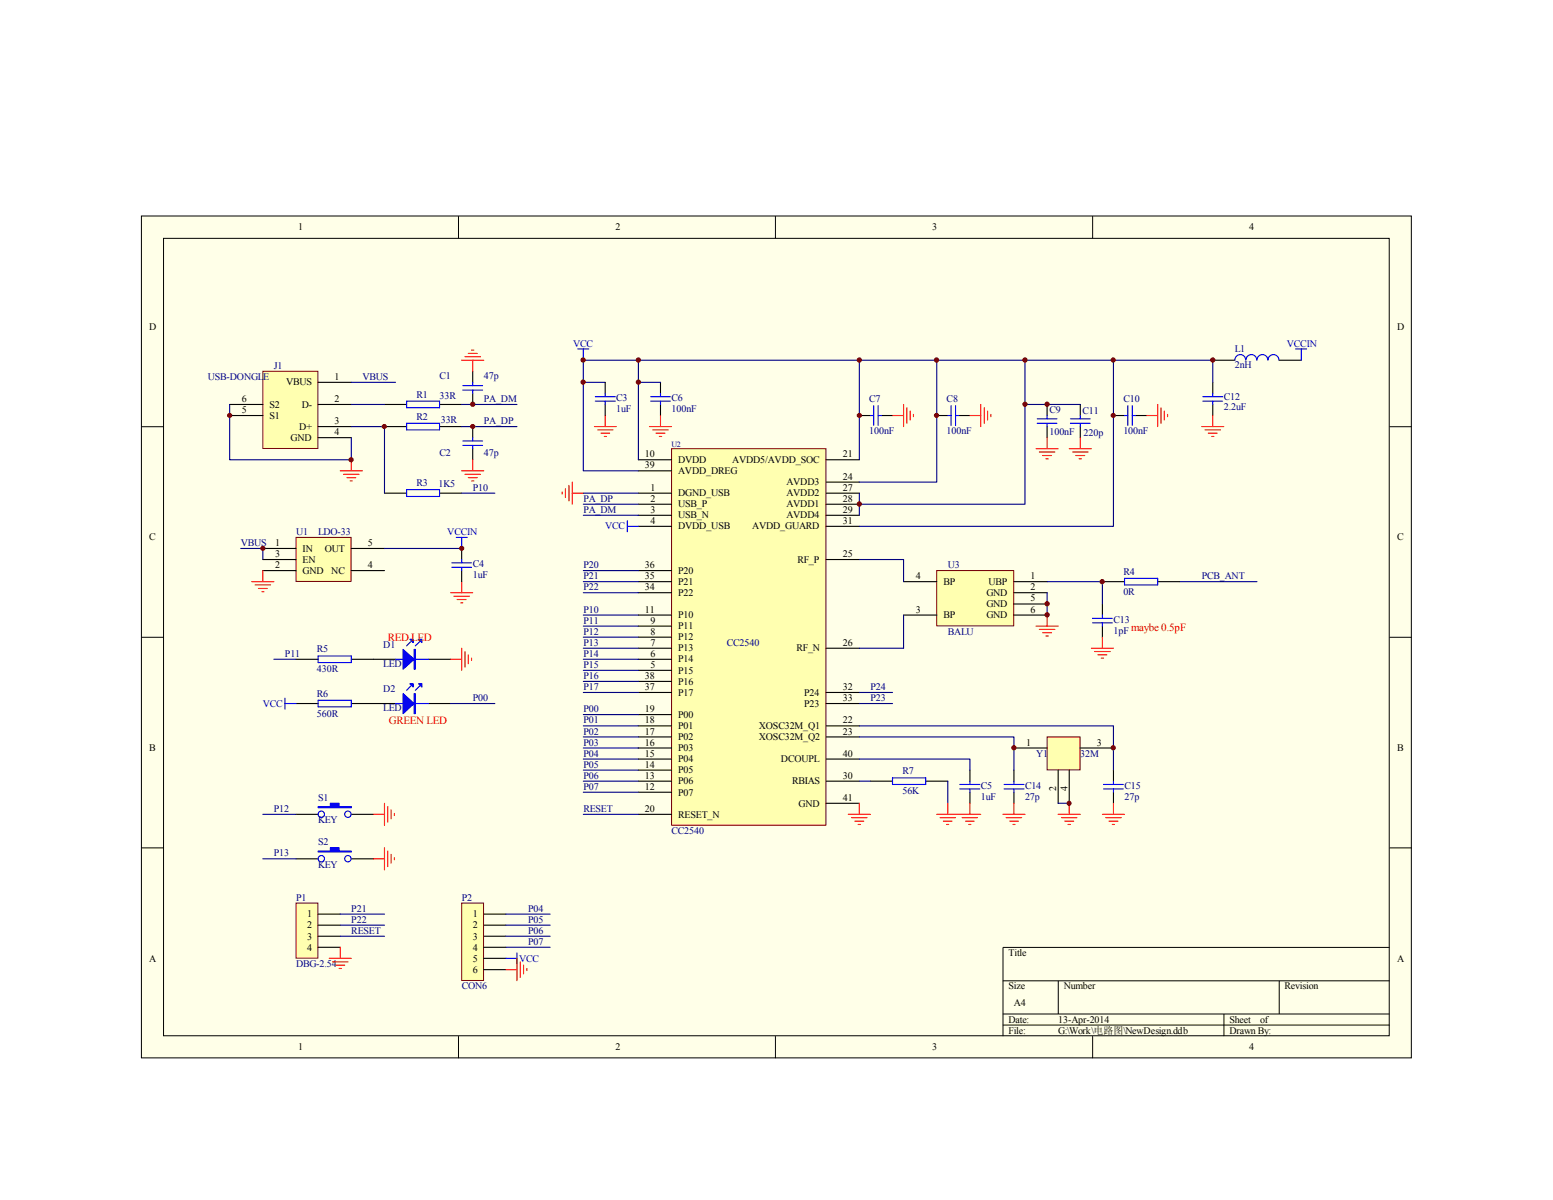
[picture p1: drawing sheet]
<svg xmlns="http://www.w3.org/2000/svg" width="279mm" height="216mm" viewBox="0 0 279 216" stroke-linecap="round" stroke-linejoin="round" font-family="sans-serif">
<path d="M25.4 38.9h228.5v151.4h-228.5z" fill="#ffffe8"/>
<g fill="none" stroke="#000" stroke-width=".18">
<path d="M25.4 38.9h228.5v151.4h-228.5zM82.5 38.9v4M139.5 38.9v4M196.6 38.9v4M29.4 42.9h220.5v143.5h-220.5zM25.5 76.8h3.9M250 76.8h4M25.5 114.7h3.9M250 114.7h4M25.5 152.5h3.9M250 152.5h4M180.4 176.5h69.6"/>
<path d="M190.4 176.5v5.9M230.1 176.5v5.9M250 170.5h-69.6v15.9M82.5 186.4v4M139.5 186.4v4M180.4 182.4h69.6M180.4 184.4h69.6M196.6 186.4v4M220.2 182.4v4"/>
</g>
<path d="M120.9 80.8h27.7v67.7h-27.7z" fill="#ffffb0"/>
<path d="M120.8 80.7h27.8v67.8h-27.8z" fill="none" stroke="#800000" stroke-width=".18"/>
<g fill="none" stroke="#000" stroke-width=".2">
<path d="M85 66.8v2M85 70.8v2M118.8 68.8v2M118.8 72.8v2M154.6 74.8h2M158.6 74.8h2M168.5 74.8h2M172.5 74.8h2M188.4 72.8v2M188.4 76.8v1.9M194.4 72.8v2M194.4 76.8v1.9"/>
<path d="M200.3 74.8h2M204.3 74.8h2M218.2 64.8h4M218.2 68.8v2M218.2 72.8v2M230.1 64.8h4M114.9 82.7h5.9M114.9 84.7h5.9M114.9 88.7h5.9M114.9 90.7h5.9M114.9 92.7h5.9M114.9 94.7h5.9"/>
<path d="M148.6 82.7h6M148.6 88.7h6M148.6 90.7h6M148.6 92.7h6M148.6 94.7h6M148.6 86.7h6M114.9 102.7h5.9M114.9 104.6h5.9M114.9 106.6h5.9M114.9 110.7h5.9M114.9 112.6h5.9M114.9 114.6h5.9"/>
<path d="M114.9 116.6h5.9M114.9 118.6h5.9M148.6 116.6h6M148.6 100.7h6M198.3 108.7v2M198.3 112.6v2M114.9 120.6h5.9M114.9 122.6h5.9M114.9 124.6h5.9M114.9 128.6h5.9M114.9 130.6h5.9M114.9 132.6h5.9"/>
<path d="M114.9 134.6h5.9M114.9 136.6h5.9M114.9 138.6h5.9M148.6 124.6h6M148.6 130.6h6M148.6 132.6h6M148.6 136.6h6M148.6 126.6h6M174.5 138.6v1.9M182.4 138.6v1.9M200.3 138.6v1.9M114.9 140.5h5.9"/>
<path d="M114.9 142.5h5.9M114.9 146.5h5.9M148.6 140.5h6M148.6 144.5h6M156.6 140.5h4M166.5 140.5h4M174.5 142.5v2M182.4 142.5v2M200.3 142.5v2"/>
</g>
<g fill="none" stroke="#000080" stroke-width=".2">
<path d="M104.9 68.8h4M114.9 68.8h3.9M114.9 64.8v17.9M154.6 64.8v17.9M168.5 64.8v21.9h-13.9M184.4 64.8v25.9h-29.8M184.4 72.8h10M200.3 64.8v29.9h-45.7M218.2 68.8v-4h-113.3v19.9h10M104.9 88.7h10M104.9 90.7h10M104.9 92.7h10"/>
<path d="M154.6 88.7v4M104.9 102.7h10M104.9 104.6h10M104.9 106.6h10M104.9 110.7h10M104.9 112.6h10M104.9 114.6h10M104.9 116.6h10M104.9 118.6h10M154.6 116.6h8M154.6 100.7h8M104.9 120.6h10"/>
<path d="M104.9 122.6h10M104.9 124.6h10M104.9 128.6h10M104.9 130.6h10M104.9 132.6h10M104.9 134.6h10M104.9 136.6h10M104.9 138.6h10M154.6 136.6h19.9v2M104.9 140.5h10M104.9 142.5h10M104.9 146.5h10"/>
<path d="M154.6 140.5h2M170.5 140.5v4"/>
</g>
<g fill="none" stroke="#00f" stroke-width=".2">
<path d="M83.3 69.4h3.5M83.3 70.2h3.5M85 68.8v.6M85 70.2v.6M103.9 62.8h2M104.9 62.8v2M117.1 71.4h3.5M117.1 72.2h3.5M118.8 70.8v.6M118.8 72.2v.6M156.6 74.8h.6M157.2 73v3.5"/>
<path d="M158 74.8h.6M158 73v3.5M170.5 74.8h.6M171.1 73v3.5M171.9 74.8h.6M171.9 73v3.5M186.6 76.2h3.6M186.6 75.4h3.6M188.4 74.8v.6M188.4 76.2v.6M192.6 76.2h3.5M192.6 75.4h3.5"/>
<path d="M194.4 74.8v.6M194.4 76.2v.6M202.3 74.8h.6M202.9 73v3.5M203.7 74.8h.6M203.7 73v3.5M216.4 71.4h3.6M216.4 72.2h3.6M218.2 70.8v.6M218.2 72.2v.6M222.2 64.8a.97 .97 0 0 1 .9-1 .97 .97 0 0 1 1 1M224.2 64.8a.97 .97 0 0 1 .9-1 .97 .97 0 0 1 1 1"/>
<path d="M226.1 64.8a.97 .97 0 0 1 1-1 .97 .97 0 0 1 1 1M228.1 64.8a.97 .97 0 0 1 1-1 .97 .97 0 0 1 1 1M112.9 93.7v2M112.9 94.7h2M196.6 112.1h3.5M196.6 111.3h3.5M198.3 110.7v.6M198.3 112.1v.5M160.6 140h5.9v1.1h-5.9zM172.7 141.1h3.6M172.7 141.9h3.6M174.5 140.5v.6"/>
<path d="M174.5 141.9v.6M180.6 141.1h3.6M180.6 141.9h3.6M182.4 140.5v.6M182.4 141.9v.6M198.5 141.1h3.6M198.5 141.9h3.6M200.3 140.5v.6M200.3 141.9v.6"/>
</g>
<g fill="none" stroke="#f00" stroke-width=".2">
<path d="M106.9 76.8h4M107.5 77.3h2.8M108.1 77.9h1.6M108.7 78.5h.4M108.9 74.8v2M116.8 76.8h4M117.4 77.3h2.8M118 77.9h1.6M118.6 78.5h.4M118.8 74.8v2M160.6 74.8h2M162.6 72.8v4"/>
<path d="M163.2 73.4v2.8M163.7 74v1.6M164.3 74.5v.5M174.5 74.8h1.9M176.4 72.8v4M177.1 73.4v2.8M177.7 74v1.6M178.3 74.5v.5M188.4 78.7v2M194.4 78.7v2M206.3 74.8h2M208.3 72.8v4"/>
<path d="M208.9 73.4v2.8M209.5 74v1.6M210.1 74.5v.5M216.2 76.8h4M216.8 77.3h2.8M217.4 77.9h1.6M218 78.5h.4M218.2 74.8v2M101.1 88.5v.4M101.7 87.9v1.6M102.4 87.3v2.8M103 86.7v4"/>
<path d="M103 88.7h1.9M186.4 80.7h4M187 81.3h2.8M187.6 82h1.6M188.2 82.6h.4M192.4 80.7h3.9M193 81.3h2.7M193.5 82h1.7M194.1 82.6h.5M152.6 146.5h4M153.2 147.1h2.8M153.8 147.7h1.6"/>
<path d="M154.4 148.3h.4M154.6 144.5v2M168.5 146.5h7.9M169.1 147.1h2.8M169.7 147.7h1.6M170.3 148.3h.4M170.5 144.5v2M173.1 147.1h2.8M173.7 147.7h1.6M174.3 148.3h.4M174.5 144.5v2M180.4 146.5h4"/>
<path d="M181 147.1h2.8M181.7 147.7h1.5M182.2 148.3h.4M182.4 144.5v2M198.3 146.5h4M198.9 147.1h2.8M199.5 147.7h1.6M200.1 148.3h.4M200.3 144.5v2"/>
</g>
<path d="M188.4 132.6h5.9v5.9h-5.9z" fill="#ffffb0"/>
<path d="M188.4 132.6h5.9v5.9h-5.9z" fill="none" stroke="#800000" stroke-width=".18"/>
<path d="M182.4 134.6h6M190.4 138.6v5.9M192.4 138.6v5.9M194.4 134.6h5.9" fill="none" stroke="#000" stroke-width=".2"/>
<path d="M212.2 104.6h13.9M154.6 132.6h27.8v6M154.6 130.6h45.7v8M190.4 144.5h2" fill="none" stroke="#000080" stroke-width=".2"/>
<path d="M186.4 112.6h4M187 113.2h2.8M187.6 113.8h1.6M188.2 114.4h.4M188.4 110.7v1.9M190.4 146.5h4M191 147.1h2.8M191.6 147.7h1.6M192.2 148.3h.4M192.4 144.5v2" fill="none" stroke="#f00" stroke-width=".2"/>
<g fill="#800000" stroke="#800000" stroke-width=".18">
<circle cx="114.9" cy="64.8" r=".38"/>
<circle cx="200.3" cy="64.8" r=".38"/>
<circle cx="154.6" cy="64.8" r=".38"/>
<circle cx="168.5" cy="64.8" r=".38"/>
<circle cx="184.4" cy="64.8" r=".38"/>
<circle cx="184.4" cy="72.7" r=".38"/>
<circle cx="104.9" cy="68.7" r=".38"/>
<circle cx="114.9" cy="68.7" r=".38"/>
</g>
<path d="M53.3 96.7h9.9v7.9h-9.9z" fill="#ffffb0"/>
<path d="M53.3 96.7h9.9v7.9h-9.9z" fill="none" stroke="#800000" stroke-width=".18"/>
<g fill="none" stroke="#000" stroke-width=".2">
<path d="M47.3 98.7h6M63.2 98.7h6M83.1 98.7v2M47.3 100.7h6M47.3 102.7h6M53.3 118.6h3.9M63.2 102.7h6M63.2 118.6h8M77.1 118.6h4M83.1 102.7v1.9M53.3 126.6h3.9M63.2 126.6h8"/>
<path d="M77.1 126.6h4M53.3 146.5h3.9M53.3 154.5h3.9M63.2 146.5h4M63.2 154.5h4"/>
</g>
<g fill="none" stroke="#f00" stroke-width=".2">
<path d="M45.3 104.6h4M45.9 105.2h2.8M46.5 105.9h1.6M47.1 106.5h.4M47.3 102.7v1.9M81.1 106.6h3.9M81.1 118.6h2M81.7 107.3h2.8M82.3 107.9h1.6M82.9 108.5h.4M83.1 104.6v2M83.1 116.6v4"/>
<path d="M83.7 117.2v2.8M84.2 117.8v1.6M84.8 118.4v.4M67.2 146.5h2M67.2 154.5h2M69.2 144.5v4M69.2 152.5v4M69.8 145.1v2.8M69.8 153.1v2.8M70.4 145.7v1.6M70.4 153.7v1.6M71 146.3v.4"/>
<path d="M71 154.3v.4"/>
</g>
<path d="M43.3 98.7h4v2M69.2 98.7h13.9M49.3 118.6h4M81.1 126.6h7.9M47.3 146.5h6M47.3 154.5h6" fill="none" stroke="#000080" stroke-width=".2"/>
<g fill="none" stroke="#00f" stroke-width=".2">
<path d="M82.1 96.7h2M83.1 96.7v2M57.2 118h6v1.2h-6zM71.2 118.6h5.9M73.9 115.4l-.7 .8M75.5 115.4l-.8 .8M81.3 101.3h3.5M81.3 102.1h3.5M83.1 100.7v.6M83.1 102.1v.6M51.3 126.6h2M51.3 125.6v2"/>
<path d="M57.2 126h6v1.2h-6zM71.2 126.6h5.9M73.9 123.4l-.7 .8M75.5 123.4l-.8 .8"/>
<circle cx="57.8" cy="154.5" r=".57"/>
<circle cx="57.8" cy="146.5" r=".57"/>
<circle cx="62.6" cy="154.5" r=".57"/>
<circle cx="62.6" cy="146.5" r=".57"/>
</g>
<g fill="#00f" stroke="#00f" stroke-width=".2">
<path d="M72.5 116.8l2 1.8-2 1.8z"/>
<path d="M75.3 115h.6v.6z"/>
<path d="M73.7 115h.6v.6z"/>
<path d="M72.5 124.8l2 1.8-2 1.8z"/>
<path d="M75.3 123h.6v.6z"/>
<path d="M73.7 123h.6v.6z"/>
<path d="M57.2 145.1h2.2v-.6h1.6v.6h2.2v.2h-6z" fill-rule="evenodd"/>
<path d="M74.5 116.8h.2v3.6h-.2z" fill-rule="evenodd"/>
<path d="M74.5 124.8h.2v3.6h-.2z" fill-rule="evenodd"/>
<path d="M57.2 153.1h2.2v-.6h1.6v.6h2.2v.2h-6z" fill-rule="evenodd"/>
</g>
<path d="M53.3 162.5h3.9v9.9h-3.9z" fill="#ffffb0"/>
<path d="M53.3 162.5h3.9v9.9h-3.9z" fill="none" stroke="#800000" stroke-width=".18"/>
<path d="M57.2 164.5h4M57.2 166.5h4M57.2 168.4h4M57.2 170.4h4" fill="none" stroke="#000" stroke-width=".2"/>
<path d="M61.2 164.5h8M61.2 166.5h8M61.2 168.4h8" fill="none" stroke="#000080" stroke-width=".2"/>
<path d="M59.2 172.4h4M59.8 173.1h2.8M60.4 173.7h1.6M61 174.2h.4M61.2 170.4v2" fill="none" stroke="#f00" stroke-width=".2"/>
<path d="M47.3 66.8h9.9v13.9h-9.9z" fill="#ffffb0"/>
<path d="M47.3 66.8h9.9v13.9h-9.9z" fill="none" stroke="#800000" stroke-width=".18"/>
<g fill="none" stroke="#000" stroke-width=".2">
<path d="M41.3 72.8h6M41.3 74.8h6M57.2 68.8h6M57.2 72.8h6M57.2 76.8h6M57.2 78.7h6M69.2 72.8h4M69.2 76.8h4M79.1 72.8h4M79.1 76.8h4M85 76.8v1.9M108.9 68.8v2"/>
<path d="M108.9 72.8v2M69.2 88.7h4M79.1 88.7h4M85 80.7v2"/>
</g>
<g fill="none" stroke="#f00" stroke-width=".2">
<path d="M83.1 64.8h3.9M83.7 64.2h2.7M84.2 63.6h1.7M84.8 63h.5M85 64.8v2M61.2 84.7h4M61.8 85.3h2.8M62.4 85.9h1.6M63 86.5h.4M63.2 82.7v2M83.1 84.7h3.9M83.7 85.3h2.7"/>
<path d="M84.2 85.9h1.7M84.8 86.5h.5M85 82.7v2"/>
</g>
<path d="M41.3 72.8v9.9h21.9v-4M63.2 68.8h8M63.2 72.8h6M63.2 76.8h6v11.9M83.1 72.8h9.9M83.1 76.8h9.9M83.1 88.7h5.9" fill="none" stroke="#000080" stroke-width=".2"/>
<g fill="#800000" stroke="#800000" stroke-width=".18">
<circle cx="63.2" cy="82.7" r=".38"/>
<circle cx="154.6" cy="90.7" r=".38"/>
<circle cx="218.2" cy="64.8" r=".38"/>
<circle cx="154.6" cy="74.7" r=".37"/>
<circle cx="168.5" cy="74.7" r=".37"/>
<circle cx="188.4" cy="72.7" r=".38"/>
<circle cx="200.3" cy="74.7" r=".37"/>
<circle cx="182.4" cy="134.5" r=".38"/>
<circle cx="200.3" cy="134.5" r=".38"/>
<circle cx="192.3" cy="144.5" r=".37"/>
</g>
<path d="M73.2 72.2h5.9v1.2h-5.9zM73.2 76.2h5.9v1.1h-5.9zM83.3 79.3h3.5M85 78.7v.6M107.1 72.2h3.6M107.1 71.4h3.6M108.9 70.8v.6M108.9 72.2v.6M73.2 88.1h5.9v1.2h-5.9zM83.3 80.1h3.5M85 80.1v.6" fill="none" stroke="#00f" stroke-width=".2"/>
<path d="M83.1 162.5h3.9v13.9h-3.9z" fill="#ffffb0"/>
<path d="M83.1 162.5h3.9v13.9h-3.9z" fill="none" stroke="#800000" stroke-width=".18"/>
<path d="M198.3 104.6h4M208.3 104.6h3.9M87 164.5h4M87 166.5h4M87 168.4h4M87 170.4h4M87 172.4h4M87 174.5h4" fill="none" stroke="#000" stroke-width=".2"/>
<circle cx="104.9" cy="64.8" r=".38" fill="#800000" stroke="#800000" stroke-width=".18"/>
<path d="M154.6 124.6h6M154.6 126.6h6M91 164.5h8M91 166.5h8M91 168.4h8M91 170.4h8" fill="none" stroke="#000080" stroke-width=".2"/>
<path d="M233.1 62.8h2M234.1 62.8v2M202.3 104.1h6v1.1h-6z" fill="none" stroke="#00f" stroke-width=".2"/>
<path d="M168.6 102.7h13.8v9.9h-13.8z" fill="#ffffb0"/>
<path d="M168.5 102.7h13.9v9.9h-13.9z" fill="none" stroke="#800000" stroke-width=".18"/>
<path d="M162.6 104.6h5.9M162.6 110.7h5.9M182.4 104.6h6M182.4 110.7h6M182.4 106.6h6M182.4 108.7h6" fill="none" stroke="#000" stroke-width=".2"/>
<path d="M196.3 116.6h4M196.9 117.2h2.8M197.5 117.8h1.6M198.1 118.4h.4M198.3 114.6v2M91 174.5h2M93 172.4v4M93.6 173.1v2.8M94.2 173.7v1.5M94.8 174.2v.4" fill="none" stroke="#f00" stroke-width=".2"/>
<path d="M162.6 100.7v3.9M162.6 110.7v5.9M188.4 104.6h9.9v4.1M188.4 106.6v4.1" fill="none" stroke="#000080" stroke-width=".2"/>
<path d="M91 172.4h2M93 171.5v1.9" fill="none" stroke="#00f" stroke-width=".2"/>
<g fill="#800000" stroke="#800000" stroke-width=".18">
<circle cx="198.3" cy="104.6" r=".38"/>
<circle cx="188.4" cy="108.6" r=".38"/>
<circle cx="188.4" cy="110.6" r=".38"/>
<circle cx="41.3" cy="74.7" r=".37"/>
<circle cx="47.3" cy="98.7" r=".37"/>
<circle cx="69.1" cy="76.7" r=".37"/>
<circle cx="85.1" cy="76.7" r=".37"/>
<circle cx="85" cy="72.7" r=".38"/>
<circle cx="83.1" cy="98.7" r=".37"/>
</g>
<g font-size="2" fill="#f00">
<text x="69.8" y="115.4">RED LED</text>
<text x="69.9" y="130.3">GREEN LED</text>
</g>
<g font-size="1.8">
<text x="53.6" y="41.4">1</text>
<text x="110.7" y="41.4">2</text>
<text x="167.7" y="41.4">3</text>
<text x="224.8" y="41.4">4</text>
<text x="26.8" y="59.4">D</text>
<text x="251.4" y="59.4">D</text>
<text x="51.5" y="69.3">VBUS</text>
<text x="60.2" y="68.4">1</text>
<text x="43.5" y="74.3">5</text>
<text x="43.5" y="72.3">6</text>
<text x="48.5" y="75.3">S1</text>
<text x="48.5" y="73.3">S2</text>
<text x="53.9" y="77.3">D+</text>
<text x="54.3" y="73.3">D-</text>
<text x="60.2" y="72.3">2</text>
<text x="60.2" y="76.3">3</text>
<text x="52.3" y="79.3">GND</text>
<text x="60.2" y="78.3">4</text>
<text x="116" y="82.3">10</text>
<text x="122" y="83.3">DVDD</text>
<text x="131.7" y="83.3">AVDD5/AVDD_SOC</text>
<text x="151.6" y="82.3">21</text>
<text x="116" y="84.3">39</text>
<text x="117.1" y="88.3">1</text>
<text x="122" y="85.3">AVDD_DREG</text>
<text x="122" y="89.3">DGND_USB</text>
<text x="141.5" y="87.3">AVDD3</text>
<text x="141.5" y="89.3">AVDD2</text>
<text x="151.6" y="86.3">24</text>
<text x="151.6" y="88.3">27</text>
<text x="117.1" y="90.3">2</text>
<text x="117.1" y="92.3">3</text>
<text x="117.1" y="94.3">4</text>
<text x="122" y="91.3">USB_P</text>
<text x="122" y="93.3">USB_N</text>
<text x="122" y="95.2">DVDD_USB</text>
<text x="135.3" y="95.2">AVDD_GUARD</text>
<text x="141.5" y="91.3">AVDD1</text>
<text x="141.5" y="93.3">AVDD4</text>
<text x="151.6" y="90.3">28</text>
<text x="151.6" y="92.3">29</text>
<text x="151.6" y="94.3">31</text>
<text x="26.8" y="97.2">C</text>
<text x="49.5" y="98.3">1</text>
<text x="49.5" y="100.2">3</text>
<text x="54.4" y="99.3">IN</text>
<text x="54.4" y="101.3">EN</text>
<text x="58.4" y="99.3">OUT</text>
<text x="66.2" y="98.3">5</text>
<text x="143.5" y="101.3">RF_P</text>
<text x="151.6" y="100.2">25</text>
<text x="251.4" y="97.2">C</text>
<text x="49.5" y="102.2">2</text>
<text x="54.4" y="103.2">GND</text>
<text x="59.6" y="103.2">NC</text>
<text x="66.2" y="102.2">4</text>
<text x="116" y="102.2">36</text>
<text x="116" y="104.2">35</text>
<text x="116" y="106.2">34</text>
<text x="122" y="103.2">P20</text>
<text x="122" y="105.2">P21</text>
<text x="122" y="107.2">P22</text>
<text x="164.8" y="104.2">4</text>
<text x="169.7" y="105.2">BP</text>
<text x="177.5" y="107.2">GND</text>
<text x="177.8" y="105.2">UBP</text>
<text x="185.4" y="104.2">1</text>
<text x="185.4" y="106.2">2</text>
<text x="116" y="110.2">11</text>
<text x="117.1" y="112.2">9</text>
<text x="122" y="111.2">P10</text>
<text x="122" y="113.2">P11</text>
<text x="164.8" y="110.2">3</text>
<text x="169.7" y="111.2">BP</text>
<text x="177.5" y="109.2">GND</text>
<text x="177.5" y="111.2">GND</text>
<text x="185.4" y="108.2">5</text>
<text x="185.4" y="110.2">6</text>
<text x="117.1" y="114.2">8</text>
<text x="117.1" y="116.2">7</text>
<text x="117.1" y="118.2">6</text>
<text x="122" y="115.2">P12</text>
<text x="122" y="117.2">P13</text>
<text x="122" y="119.2">P14</text>
<text x="143.3" y="117.2">RF_N</text>
<text x="151.6" y="116.2">26</text>
<text x="116" y="122.2">38</text>
<text x="116" y="124.2">37</text>
<text x="117.1" y="120.2">5</text>
<text x="122" y="121.2">P15</text>
<text x="122" y="123.2">P16</text>
<text x="122" y="125.2">P17</text>
<text x="144.7" y="125.2">P24</text>
<text x="151.6" y="124.2">32</text>
<text x="116" y="128.1">19</text>
<text x="116" y="130.1">18</text>
<text x="122" y="129.2">P00</text>
<text x="122" y="131.1">P01</text>
<text x="136.5" y="131.1">XOSC32M_Q1</text>
<text x="144.7" y="127.2">P23</text>
<text x="151.6" y="126.1">33</text>
<text x="151.6" y="130.1">22</text>
<text x="26.8" y="135.1">B</text>
<text x="116" y="132.2">17</text>
<text x="116" y="134.2">16</text>
<text x="116" y="136.1">15</text>
<text x="122" y="133.1">P02</text>
<text x="122" y="135.1">P03</text>
<text x="122" y="137.1">P04</text>
<text x="136.5" y="133.1">XOSC32M_Q2</text>
<text x="140.5" y="137.1">DCOUPL</text>
<text x="151.6" y="132.2">23</text>
<text x="151.6" y="136.1">40</text>
<text x="184.6" y="134.2">1</text>
<text x="197.3" y="134.2">3</text>
<text x="251.4" y="135.1">B</text>
<text x="116" y="138.1">14</text>
<text x="116" y="140.1">13</text>
<text x="116" y="142.1">12</text>
<text x="122" y="139.1">P05</text>
<text x="122" y="141.1">P06</text>
<text x="122" y="143.1">P07</text>
<text x="142.5" y="141.1">RBIAS</text>
<text x="151.6" y="140.1">30</text>
<text x="190" y="142.3" transform="rotate(-90 190 142.3)">2</text>
<text x="192" y="142.3" transform="rotate(-90 192 142.3)">4</text>
<text x="116" y="146.1">20</text>
<text x="122" y="147.1">RESET_N</text>
<text x="143.7" y="145.1">GND</text>
<text x="151.6" y="144.1">41</text>
<text x="55.2" y="165.1">1</text>
<text x="55.2" y="167">2</text>
<text x="85.1" y="165.1">1</text>
<text x="85.1" y="167">2</text>
<text x="26.8" y="173">A</text>
<text x="55.2" y="169">3</text>
<text x="55.2" y="171">4</text>
<text x="85.1" y="169">3</text>
<text x="85.1" y="171">4</text>
<text x="85.1" y="173">5</text>
<text x="181.4" y="172">Title</text>
<text x="251.4" y="173">A</text>
<text x="85.1" y="175">6</text>
<text x="181.4" y="178">Size</text>
<text x="191.4" y="178">Number</text>
<text x="231.1" y="178">Revision</text>
<text x="181.4" y="184">Date:</text>
<text x="181.4" y="186">File:</text>
<text x="182.4" y="181">A4</text>
<text x="190.4" y="184">13-Apr-2014</text>
<text x="190.4" y="186">G:\Work\电路图\NewDesign.ddb</text>
<text x="221.2" y="184">Sheet</text>
<text x="221.2" y="186">Drawn By:</text>
<text x="226.7" y="184">of</text>
<text x="53.6" y="189">1</text>
<text x="110.7" y="189">2</text>
<text x="167.7" y="189">3</text>
<text x="224.8" y="189">4</text>
</g>
<g font-size="1.8" fill="#00f">
<text x="103.1" y="62.4">VCC</text>
<text x="231.5" y="62.4">VCCIN</text>
<text x="108.9" y="95.2">VCC</text>
<text x="80.5" y="96.3">VCCIN</text>
<text x="47.3" y="127.2">VCC</text>
<text x="93.4" y="173">VCC</text>
</g>
<g font-size="1.8" fill="#000080">
<text x="222.2" y="63.4">L1</text>
<text x="37.4" y="68.4">USB-DONGL</text>
<text x="47.4" y="68.4">E</text>
<text x="49.3" y="66.4">J1</text>
<text x="65.2" y="68.4">VBUS</text>
<text x="74.9" y="71.5">R1</text>
<text x="79.1" y="68.2">C1</text>
<text x="79.1" y="71.8">33R</text>
<text x="87" y="68.2">47p</text>
<text x="220.2" y="71.9">C12</text>
<text x="222.2" y="66.2">2nH</text>
<text x="74.9" y="75.5">R2</text>
<text x="79.3" y="76.1">33R</text>
<text x="87" y="72.3">PA_DM</text>
<text x="87" y="76.3">PA_DP</text>
<text x="110.9" y="72.1">C3</text>
<text x="110.9" y="74.1">1uF</text>
<text x="120.8" y="72.1">C6</text>
<text x="120.8" y="74.1">100nF</text>
<text x="156.4" y="72.3">C7</text>
<text x="170.3" y="72.3">C8</text>
<text x="188.8" y="74.3">C9</text>
<text x="194.7" y="74.5">C11</text>
<text x="202.1" y="72.3">C10</text>
<text x="220.2" y="73.7">2.2uF</text>
<text x="79.1" y="82.1">C2</text>
<text x="87" y="82.1">47p</text>
<text x="156.4" y="78.1">100nF</text>
<text x="170.3" y="78.1">100nF</text>
<text x="188.8" y="78.3">100nF</text>
<text x="195" y="78.5">220p</text>
<text x="202.1" y="78.1">100nF</text>
<text x="74.9" y="87.5">R3</text>
<text x="78.9" y="87.7">1K5</text>
<text x="85.1" y="88.3">P10</text>
<text x="104.9" y="92.3">PA_DM</text>
<text x="104.9" y="90.3">PA_DP</text>
<text x="43.3" y="98.3">VBUS</text>
<text x="53.3" y="96.3">U1</text>
<text x="57.2" y="96.3">LDO-33</text>
<text x="85.1" y="102">C4</text>
<text x="85.1" y="104.1">1uF</text>
<text x="104.9" y="102.2">P20</text>
<text x="104.9" y="104.2">P21</text>
<text x="104.9" y="106.2">P22</text>
<text x="170.5" y="102.2">U3</text>
<text x="202.1" y="103.4">R4</text>
<text x="202.1" y="107">0R</text>
<text x="216.2" y="104.2">PCB_ANT</text>
<text x="104.9" y="110.2">P10</text>
<text x="104.9" y="112.2">P11</text>
<text x="200.3" y="112">C13</text>
<text x="51.3" y="118.2">P11</text>
<text x="57" y="117.4">R5</text>
<text x="69" y="116.6">D1</text>
<text x="69" y="120">LED</text>
<text x="104.9" y="114.2">P12</text>
<text x="104.9" y="116.2">P13</text>
<text x="104.9" y="118.2">P14</text>
<text x="130.8" y="116.2">CC2540</text>
<text x="170.5" y="114.2">BALU</text>
<text x="200.3" y="114">1pF maybe 0.5pF</text>
<text x="57" y="121">430R</text>
<text x="57" y="125.3">R6</text>
<text x="69" y="124.6">D2</text>
<text x="104.9" y="120.2">P15</text>
<text x="104.9" y="122.2">P16</text>
<text x="104.9" y="124.2">P17</text>
<text x="156.6" y="124.2">P24</text>
<text x="57" y="128.9">560R</text>
<text x="69" y="128">LED</text>
<text x="85.1" y="126.1">P00</text>
<text x="104.9" y="128.1">P00</text>
<text x="104.9" y="130.1">P01</text>
<text x="156.6" y="126.1">P23</text>
<text x="104.9" y="132.2">P02</text>
<text x="104.9" y="134.2">P03</text>
<text x="104.9" y="136.1">P04</text>
<text x="186.4" y="136.1">Y1</text>
<text x="194.4" y="136.1">32M</text>
<text x="104.9" y="138.1">P05</text>
<text x="104.9" y="140.1">P06</text>
<text x="104.9" y="142.1">P07</text>
<text x="162.4" y="139.3">R7</text>
<text x="162.4" y="142.9">56K</text>
<text x="176.5" y="141.9">C5</text>
<text x="176.5" y="143.9">1uF</text>
<text x="184.4" y="141.9">C14</text>
<text x="184.4" y="143.9">27p</text>
<text x="202.3" y="141.9">C15</text>
<text x="202.3" y="143.9">27p</text>
<text x="49.3" y="146.1">P12</text>
<text x="57.2" y="144.1">S1</text>
<text x="57.2" y="148.1">KEY</text>
<text x="104.9" y="146.1">RESET</text>
<text x="49.3" y="154.1">P13</text>
<text x="57.2" y="152.1">S2</text>
<text x="120.8" y="150.1">CC2540</text>
<text x="57.2" y="156.1">KEY</text>
<text x="53.3" y="162">P1</text>
<text x="63.2" y="164">P21</text>
<text x="63.2" y="166">P22</text>
<text x="83.1" y="162">P2</text>
<text x="95" y="166">P05</text>
<text x="95" y="164">P04</text>
<text x="53.3" y="174">DBG-2.54</text>
<text x="63.2" y="168">RESET</text>
<text x="95" y="170">P07</text>
<text x="95" y="168">P06</text>
<text x="83.1" y="178">CON6</text>
</g>
<text font-size="1.4" fill="#000080" x="120.8" y="80.4">U2</text>
</svg>
